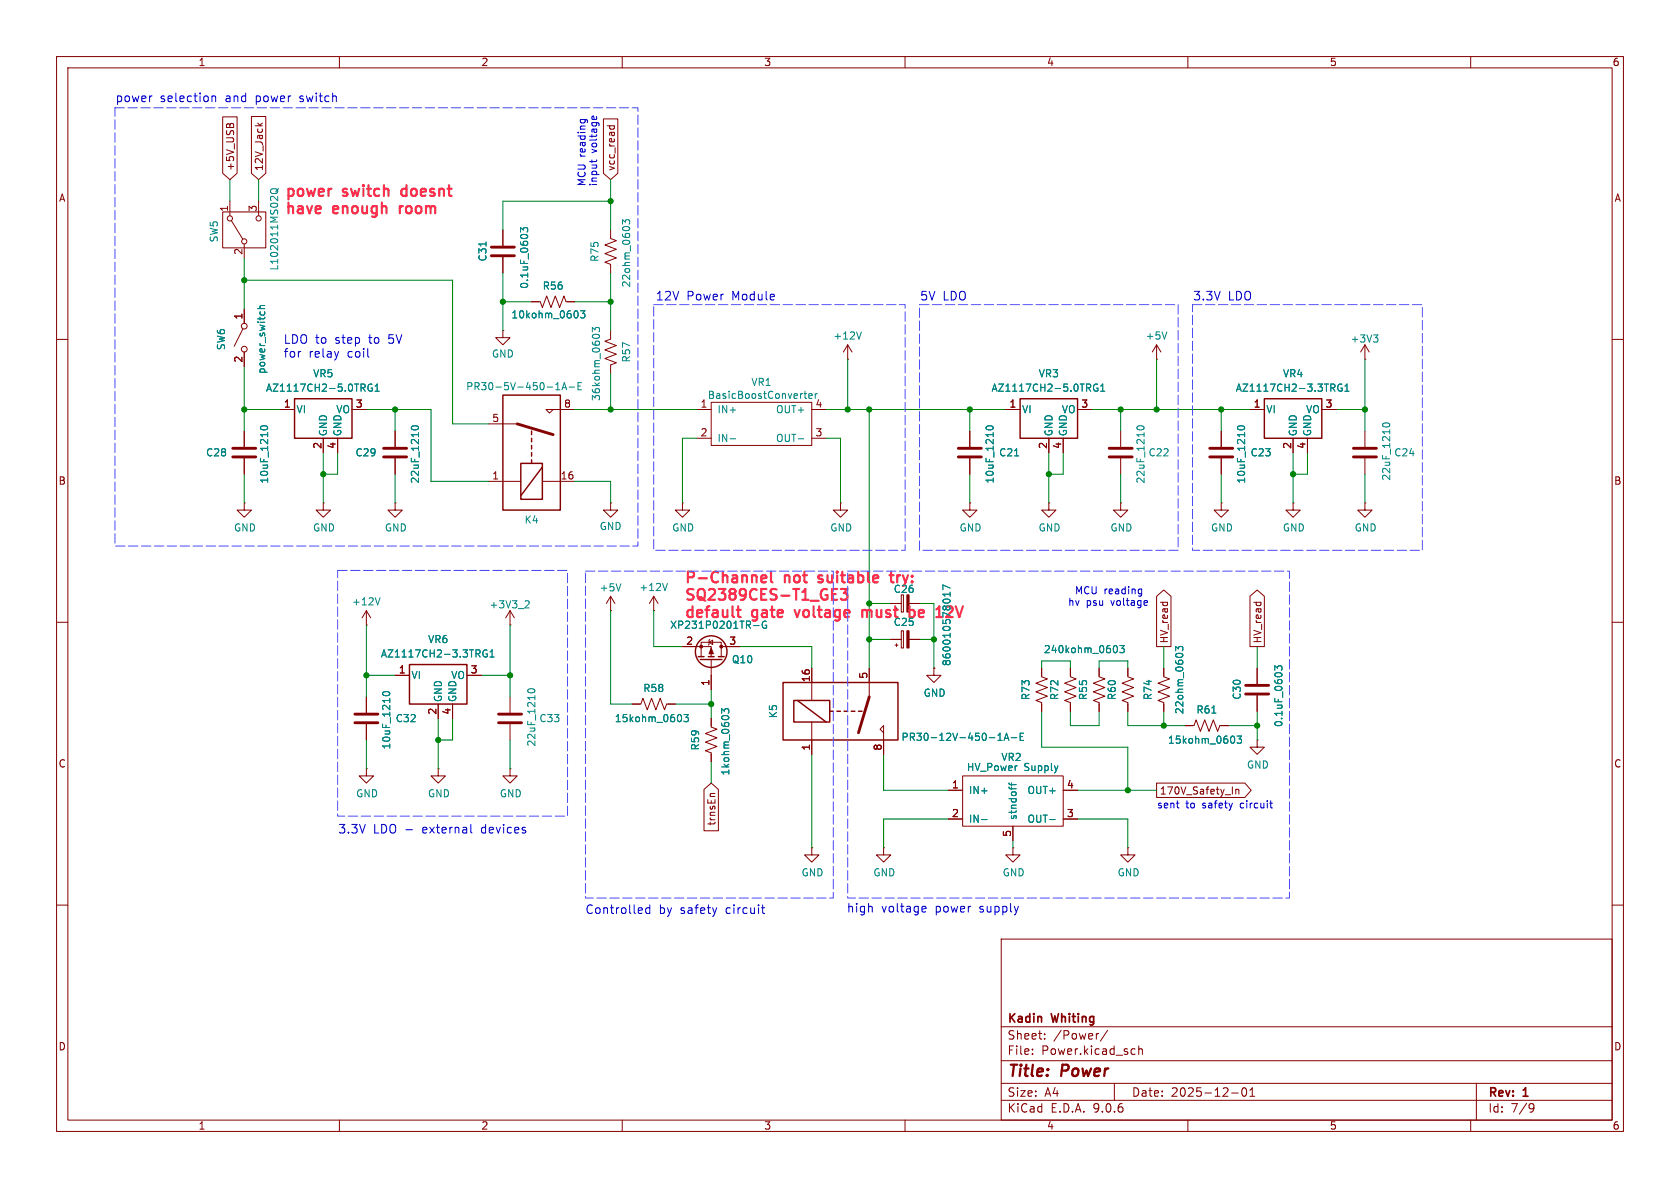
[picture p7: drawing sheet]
<svg xmlns="http://www.w3.org/2000/svg" width="297mm" height="210mm" viewBox="0 0 297 210" stroke-linecap="round" stroke-linejoin="round" font-family="sans-serif">
<g fill="none" stroke="#840000" stroke-width=".18">
<path d="M10 10h277v190h-277zM12 12h273v186h-273zM60 10v2M110 10v2M160 10v2M210 10v2M260 10v2M39.4 20.7h2.5v9.9l-1.3 1.2-1.2-1.2zM39.4 37.5h7.6v6.3h-7.6zM40.1 22l.2-.1 .3 .1M40.6 35.6v2.5M40.9 39l2 3.3"/>
<path d="M41.3 22.1l-.1-.2-.3-.1-.3 .3M44.4 20.6h2.6v10l-1.3 1.2-1.3-1.2zM45.5 21.8l.5 .4M45.7 35.6v2.5M46.4 21.8l-.5 .3M106.7 21h2.5v9.6l-1.3 1.2-1.2-1.2zM107.4 22.2h1.2M107.8 22.2v.5M108.6 22.2v.5M42.9 58.2l-1.5 3M43.2 43.2v2.5M43.2 54.6v2.6"/>
<path d="M88.9 58.4v1.3h-1.3l1.3 1.3 1.3-1.3h-1.3M88.9 58.4h.1M88.9 40.6v2.8M88.9 45.5v2.8M94 53.3h1.5l.4 1.1 .7-2.1 .8 2.1 .8-2.1 .7 2.1 .8-2.1 .4 1h1.5M107.9 58.4v1.5l-1 .4 2.1 .8-2.1 .7 2.1 .8-2.1 .8 2.1 .7-1.1 .4v1.5M107.9 40.6v1.6l1.1 .3-2.1 .8 2.1 .8-2.1 .7 2.1 .8-2.1 .8 1 .3v1.6M10 60h2M43.2 62.2v2.6M43.2 76.2v2.8M49.5 72.4h2.6M57.1 77.5v2.5"/>
<path d="M59.7 77.5v2.5M62.2 72.4h2.6M69.8 76.2v2.8M86.4 74.9h5M97.8 72.4l-.6 .6-.7-.6h5.1M123.2 72.4h2.5M123.2 77.5h2.5M125.7 71.1h17.8v7.6h-17.8zM143.5 72.4h2.5M143.5 77.5h2.5M149.9 63.5h.1M149.9 61l-.8 1.2"/>
<path d="M149.9 61l.7 1.2M149.9 61v2.5M171.4 76.2v2.8M177.8 72.4h2.5M185.4 77.5v2.5M188 77.5v2.5M190.5 72.4h2.5M198.1 76.2v2.8M204.5 63.5h.1M204.5 61l-.8 1.2M204.5 61l.7 1.2M204.5 61v2.5"/>
<path d="M215.9 76.2v2.8M221 72.4h2.5M228.6 77.5v2.5M231.1 77.5v2.5M233.7 72.4h2.5M241.3 63.5h.1M241.3 61v2.5M241.3 76.2v2.8M241.3 61l-.8 1.2M241.3 61l.8 1.2M285 60h2M43.2 88.9v1.3h1.2l-1.2 1.2-1.3-1.2h1.3"/>
<path d="M43.2 88.9h.1M43.2 81v2.8M57.1 88.9v1.3h1.3l-1.3 1.2-1.2-1.2h1.2M57.1 88.9h.1M69.8 88.9v1.3h1.3l-1.3 1.2-1.2-1.2h1.2M69.8 88.9h.1M69.8 81v2.8M86.4 85.1h5.7M95.9 85.1h5.7M107.9 88.9v1.3h1.3l-1.3 1.2-1.2-1.2h1.2M107.9 88.9h.1M120.6 88.9v1.3h1.3l-1.3 1.2-1.2-1.2h1.2"/>
<path d="M120.6 88.9h.1M148.6 88.9v1.3h1.3l-1.3 1.2-1.3-1.2h1.3M148.6 88.9h.1M171.4 88.9v1.3h1.3l-1.3 1.2-1.2-1.2h1.2M171.4 88.9h.1M171.4 81v2.8M185.4 88.9v1.3h1.3l-1.3 1.2-1.3-1.2h1.3M185.4 88.9h.1M198.1 88.9v1.3h1.3l-1.3 1.2-1.3-1.2h1.3M198.1 88.9h.1M198.1 81v2.8M215.9 88.9v1.3h1.3l-1.3 1.2-1.3-1.2h1.3"/>
<path d="M215.9 88.9h.1M215.9 81v2.8M228.6 88.9v1.3h1.3l-1.3 1.2-1.3-1.2h1.3M228.6 88.9h.1M241.3 88.9v1.3h1.3l-1.3 1.2-1.3-1.2h1.3M241.3 88.9h.1M241.3 81v2.8M10 110h2M64.8 110.5h.1M64.8 108v2.5M64.8 108l-.8 1.2M64.8 108l.7 1.2"/>
<path d="M69.8 119.4h2.6M82.5 119.4h2.6M90.2 110.5h.1M90.2 108v2.5M90.2 108l-.8 1.2M90.2 108l.7 1.2M107.9 108h.1M107.9 105.4l-.7 1.3M107.9 105.4l.8 1.3M107.9 105.4v2.6M115.6 108h.1M115.6 105.4l-.8 1.3"/>
<path d="M115.6 105.4l.7 1.3M115.6 105.4v2.6M120.6 114.3h5.1v1.8M124 116.1v-2.6h3.5v2.6M125.3 113.5l.7-.3v.7zM125.5 113l-.2 .2v.7l-.1 .1M125.7 116.6v5.3M127.5 114.3h3.3M143.5 118.1v5.7M153.7 118.1v5.1M157.5 106.7h1.8M157.5 113h1.8"/>
<path d="M158.2 114h.5M158.5 113.8v.5M159.3 105.2h.4v3h-.4zM159.3 111.5h.4v3.1h-.4zM160.7 106.7h1.9M160.7 113h1.9M165.1 118.1v1.3h1.3l-1.3 1.3-1.3-1.3h1.3M165.1 118.1h.1M184.1 118.1v1.5l1.1 .4-2.1 .8 2.1 .7-2.1 .8 2.1 .8-2.1 .7 1 .4v1.5M189.2 118.1v1.5l1 .4-2 .8 2 .7-2 .8 2 .8-2 .7 1 .4v1.5M194.3 118.1v1.5l1 .4-2 .8 2 .7-2 .8 2 .8-2 .7 1 .4v1.5M199.4 118.1v1.5l1 .4-2 .8 2 .7-2 .8 2 .8-2 .7 1 .4v1.5"/>
<path d="M204.5 105.4l1.2-1.1 1.3 1.1v8.9h-2.5zM205.7 118.1v1.5l1.1 .4-2.1 .8 2.1 .7-2.1 .8 2.1 .8-2.1 .7 1 .4v1.5M221 105.4l1.2-1.1 1.3 1.1v8.9h-2.5zM222.2 118.1v2.8M285 110h2M64.8 135.9v1.3h1.2l-1.2 1.2-1.3-1.2h1.3M64.8 135.9h.1M64.8 123.2v2.8M64.8 128v2.8M77.5 135.9v1.3h1.2l-1.2 1.2-1.3-1.2h1.3M77.5 135.9h.1M77.5 124.5v2.5"/>
<path d="M80 124.5v2.5M90.2 135.9v1.3h1.2l-1.2 1.2-1.3-1.2h1.3M90.2 135.9h.1M90.2 123.2v2.8M90.2 128v2.8M111.8 124.5h1.5l.4-1.1 .7 2.1 .8-2.1 .8 2.1 .7-2.1 .8 2.1 .4-1h1.5M124.5 139.5l1.2-1.1 1.3 1.1v7.4h-2.5zM125.7 127v1.5l1 .4-2 .8 2 .7-2 .8 2 .8-2 .7 1 .4v1.5M143.5 127.6v5.8M156.2 129.5l-.6-.6 .6-.6v5.1M167.6 139.7h2.6M170.2 137.2h17.8v8.9h-17.8z"/>
<path d="M188 139.7h2.5M204.5 138.4h15.6l1.1 1.3-1.1 1.3h-15.6zM209.5 128.3h1.6l.4-1 .7 2 .8-2 .7 2 .8-2 .8 2 .3-1h1.6M218.5 139.5v.9M218.5 139.6l.2-.1 .3 .1v.8M222.2 130.8v1.3h1.3l-1.3 1.3-1.2-1.3h1.2M222.2 130.8h.1M222.2 122.9v2.8M126.4 140.3h-.7l-.1 .1M143.5 149.9v1.2h1.3l-1.3 1.3-1.3-1.3h1.3M143.5 149.9h.1M156.2 149.9v1.2h1.3l-1.3 1.3-1.3-1.3h1.3"/>
<path d="M156.2 149.9h.1M167.6 144.8h2.6M179.1 149.9v1.2h1.2l-1.2 1.3-1.3-1.3h1.3M179.1 149.9h.1M179.1 146.1v2.5M188 144.8h2.5M199.4 149.9v1.2h1.3l-1.3 1.3-1.3-1.3h1.3M199.4 149.9h.1M10 160h2M177 166h108v32h-108zM285 160h2M60 198v2"/>
<path d="M110 198v2M160 198v2M177 194.5h108M177 191.5h108M177 187.5h108M177 181.5h108M182.5 186.3v.1M182.5 185.5v.1M184.7 183.6v.1M184.7 182.8v.1M194.2 182.7l-.2 .1M195.8 182.1l-1.3 2"/>
<path d="M197 191.5v3M200.2 185.4l.5 .1M200.7 186.3l-.5 .1M201.3 185.5l.2-.1 .4 .1 .1 .9M201.3 184.9v1.5M210 198v2M217.7 193.2h1.2M219.7 192.4l.2-.1a.81 .81 0 0 1 .6 .6 .81 .81 0 0 1-.3 .8l-.2 .1a.81 .81 0 0 1-.3-1.4zM221 193.8h.8M221 192.7l.4-.4v1.5M260 198v2M261 191.5v6.5"/>
<path d="M270.6 195.1l.5 .1a.99 .99 0 0 1-.4 1.4h-.2M271.2 195.7l-.3 .3h-.3"/>
<circle cx="40.6" cy="38.6" r=".46"/>
<circle cx="45.7" cy="38.6" r=".46"/>
<circle cx="43.2" cy="42.7" r=".46"/>
<circle cx="43.2" cy="57.7" r=".51"/>
<circle cx="43.2" cy="61.7" r=".51"/>
</g>
<g fill="none" stroke="#840000" stroke-width=".51">
<path d="M86.9 45.2h4M86.9 43.7h4M41.1 79.2h4.1M67.8 79.2h4.1M91.4 74.9l6.4 1.9M169.4 79.2h4.1M196.1 79.2h4.1M213.9 79.2h4M239.3 79.2h4M41.1 80.8h4.1M67.8 80.8h4.1M169.4 80.8h4.1"/>
<path d="M196.1 80.8h4.1M213.9 80.8h4M239.3 80.8h4M62.7 126.2h4.1M62.7 127.8h4.1M88.1 126.2h4.1M88.1 127.8h4.1M153.7 123.2l-1.9 6.3M220.2 122.7h4.1M220.2 121.2h4.1"/>
</g>
<g fill="none" stroke="#008484" stroke-width=".18">
<path d="M47.9 33.6a.81 .81 0 0 1 1.2 .1 .43 .43 0 0 1-.4 .5h-.5a.42 .42 0 0 1-.3-.2 .42 .42 0 0 1 0-.4zM49.2 33.3l-.4 .7M110.1 39.6v-.8l.4 .5 .2-.4h.5l.1 .2-.1 .5M45.5 54.6h1.3M46.8 54l-.8 .1v.3l.1 .2M85.9 42.8v.7M92 41v-.8l.5 .5 .1-.4h.6l.1 .2-.1 .5M102 55l.2 .4-.2 .7M102.6 54.9h.8l-.4 .5 .3 .1v.6l-.1 .1-.6-.1M104.7 58.7v-.8l.5 .4 .1-.4h.6l.1 .2-.1 .6M104.8 59.3l.4-.2 .7 .2M152.3 58.7l-.4 1.2"/>
<path d="M206.3 58.7l-.4 1.2M242.8 59.2h.8l-.4 .5M243.4 59.7l.2 .2v.3l-.2 .3M46.2 75.4a.69 .69 0 0 1 1.1 .3 .72 .72 0 0 1-1.3-.1zM65.8 68a.59 .59 0 0 0-.8 .5 .59 .59 0 0 0 .8 .6v-.5h-.2M66.3 69.2h.7M66.3 68.3l.4-.4v1.3M72.8 75.4a.69 .69 0 0 1 1.2 .3 .72 .72 0 0 1-1.3-.1zM98.3 68.9h.7M98.3 68l.3-.4v1.3M99.3 68.9l.5-1.3 .4 1.3M99.5 68.5h.6"/>
<path d="M100.6 68.4h1M102.2 68.2h.4M102.8 67.6h-.6v1.3h.6M129.1 77.6h1M141.1 77.6h1M142.1 69.6h.5M142.3 69.2v1l.3 .2M143 70l.6-.1-.1-.3h-.3l-.2 .2v.6h.5M144.1 69.6v.8M144.5 69.6l-.4 .2M174.4 75.4a.75 .75 0 0 1 1.2 .3 .72 .72 0 0 1-1.3-.1zM194 68a.59 .59 0 0 0-.7 .5 .59 .59 0 0 0 .7 .6l.1-.5h-.2"/>
<path d="M194.6 69.2h.7M194.6 68.3l.3-.4v1.3M201 75.4a.75 .75 0 0 1 1.3 .3 .72 .72 0 0 1-1.3-.1zM218.8 75.4a.75 .75 0 0 1 1.2 .3 .72 .72 0 0 1-1.2-.1zM237.2 68a.59 .59 0 0 0-.7 .5 .59 .59 0 0 0 .7 .6l.1-.5h-.3M237.8 69.2h.7M237.8 68.3l.3-.4v1.3M244.5 74.9a.75 .75 0 0 1 1.2 .3 .72 .72 0 0 1-1.3-.1zM179.4 80.6h.7M67.2 105.7l-.4 1.2M86.1 114.9a.59 .59 0 0 0-.7 .6 .59 .59 0 0 0 .7 .6v-.5h-.2M86.6 116.1h.8"/>
<path d="M86.6 115.2l.4-.3v1.2M93 106.2l.4 .1 .2 .3-.8 .9h.8M109.8 103.2l-.5 1.3M118 103.1l-.4 1.3M168 104.7v.7M168 105h-1.3l.4 .4M168 104l-1.3-.6v.9M197.1 114.1a.68 .68 0 0 1 .5 .7 .68 .68 0 0 1-.5 .6M198 114.1h.8l-.5 .5 .4 .1v.6l-.2 .1-.5-.1M207.8 115.1v-.8l.5 .4 .1-.4h.6l.1 .2-.1 .6M225.4 118.5v-.8l.5 .4 .1-.3h.5l.1 .1-.1 .6M67.8 122.4a.69 .69 0 0 1 1.1 .3 .72 .72 0 0 1-1.3-.1z"/>
<path d="M93.3 121.9a.75 .75 0 0 1 1.3 .3 .72 .72 0 0 1-1.3-.1zM120.3 126.4l.2 .4-.2 .7M120.9 126.3h.8l-.4 .5 .3 .1v.6l-.1 .1-.6-.1M127.6 126.1v-.8l.5 .4 .1-.4h.5l.1 .2-.1 .6M176.4 130.9h.7M176.4 130l.4-.4v1.3M177.5 130.9l.4-1.3 .5 1.3M177.6 130.5h.6M178.4 138.4l.2 .3h1M178.4 139.1v.1M178.8 130.4h.9M178.8 138.4v.5"/>
<path d="M178.8 139.1v.5M180.4 130.2h.4M181 129.6h-.6v1.3h.6M214.2 126.1h.8M218.1 130.2l.2 .4-.2 .7M218.7 130.1h.8l-.4 .5 .3 .1v.6l-.2 .1-.5-.1M173.5 144.9h1M185.6 144.9h.9"/>
</g>
<g fill="#840000" stroke="#840000" stroke-width=".18">
<path d="M160.3 105.2h.4v3h-.4z"/>
<path d="M160.3 111.5h.4v3.1h-.4z"/>
<path d="M125.7 114.6l.4 1h-.8z"/>
<circle cx="127.5" cy="114.3" r=".25"/>
<circle cx="124" cy="114.3" r=".25"/>
</g>
<g fill="none" stroke="#840000" stroke-width=".25">
<path d="M52.1 70.5h10.1v7h-10.1zM88.9 69.9h10.2v20.3h-10.2zM94 76.2v.6M94 77.5v.6M94 78.7v.7M180.3 70.5h10.2v7h-10.2zM223.5 70.5h10.2v7h-10.2zM92.1 81.9h3.8v6.4h-3.8zM94 80v.6M94 81.3v.6M95.9 82.6l-3.8 5M72.4 117.5h10.1v7h-10.1z"/>
<path d="M123.4 116.1h1.1M123.8 116.6h3.8M125.2 116.1h1M127 116.1h1M138.4 120.7h20.3v10.1h-20.3zM140.3 123.8h6.4v3.8h-6.4zM141 123.8l5 3.8M146.7 125.7h.6M148 125.7h.6M149.2 125.7h.7M150.5 125.7h.6M151.8 125.7h.6"/>
<circle cx="125.7" cy="115.2" r="2.79"/>
</g>
<g fill="none" stroke="#008400" stroke-width=".18">
<path d="M40.6 31.8v3.8M45.7 31.8v3.8M107.9 31.8v8.8M107.9 35.6h-19v5M43.2 49.5h36.8v25.4h6.4M43.2 45.7v8.9M88.9 53.3h5.1M88.9 48.3v10.1M101.6 53.3h6.3M107.9 48.3v10.1M43.2 72.4h6.3M43.2 64.8v11.4"/>
<path d="M64.8 72.4h11.4v12.7h10.2M69.8 72.4v3.8M101.6 72.4h21.6M107.9 66v6.4M123.2 77.5h-2.6v11.4M146 72.4h31.8M146 77.5h2.6v11.4M149.9 63.5v8.9M153.7 72.4v45.7M171.4 72.4v3.8M193 72.4h28M198.1 72.4v3.8"/>
<path d="M204.5 63.5v8.9M215.9 72.4v3.8M236.2 72.4h5.1M241.3 63.5v12.7M43.2 83.8v5.1M57.1 80v8.9M59.7 80v3.8h-2.6M69.8 83.8v5.1M101.6 85.1h6.3v3.8M171.4 83.8v5.1M185.4 80v8.9M188 80v3.8h-2.6"/>
<path d="M198.1 83.8v5.1M215.9 83.8v5.1M228.6 80v8.9M231.1 80v3.8h-2.5M241.3 83.8v5.1M64.8 110.5v12.7M64.8 119.4h5M85.1 119.4h5.1M90.2 110.5v12.7M107.9 108v16.5h3.9M115.6 108v6.3h5M130.8 114.3h12.7v3.8"/>
<path d="M153.7 113h3.8M153.7 106.7h3.8M162.6 106.7h2.5v11.4M162.6 113h2.5M184.1 118.1v-1.3h5.1v1.3M194.3 118.1v-1.3h5.1v1.3M205.7 114.3v3.8M222.2 114.3v3.8M64.8 130.8v5.1M77.5 127v8.9M80 127v3.8h-2.5M90.2 130.8v5.1"/>
<path d="M119.4 124.5h6.3M125.7 121.9v5.1M125.7 134.6v3.8M143.5 133.4v16.5M156.2 133.4v6.3h11.4M184.1 125.7v6.4h15.3v7.6M189.2 125.7v2.6h5.1v-2.6M190.5 139.7h14M199.4 125.7v2.6h10.1M205.7 125.7v2.6M217.2 128.3h5M222.2 125.7v5.1"/>
<path d="M167.6 144.8h-11.4v5.1M179.1 148.6v1.3M190.5 144.8h8.9v5.1"/>
</g>
<g fill="none" stroke="#0000c2" stroke-width=".18">
<path d="M26.7 17h.2M37.5 17.1l.2-.1h.4v1M37.5 17v1M102.6 21.1h1l.2 .2 .1 .3M102.7 21.1l-.1 .4M103.4 21.1v.4M104.6 20.9l.1-.3 .2-.1 .2 .6M105.4 20.6l.1 .3M105.5 28.3l-.2 .3h-1.1M65.1 63.1h.1M201.5 104.1l.3 .1M201.8 104.1v1.1l-.1 .1-.3 .1"/>
<path d="M201.8 104.9l-.3 .1M202.7 106.2l.2 .3-.6 .1M202.8 107h-.1M83.2 145.7v1.3l.2 .3M114.9 160v1.5M134.8 160v1.3l.4 .2M208 142h.4M208.3 142.8h.1M224.5 142h.5M224.7 142.8h.3M114.9 160.5h-.5l-.3 .3v.4l.2 .2h.6M126.7 160.5l-.4 1"/>
<path d="M134.6 160.5h.6M163.2 160.2l.4 .1 .1 .3-.7 .1M163.6 161.2h-.4"/>
</g>
<g fill="none" stroke="#ff2e4d" stroke-width=".38">
<path d="M70.7 36.4v1.3M70.8 36.6l-.1 .2M71 33.5v.2v.8M130.5 107.2v1.6l.1 .2 .4 .1M134.7 102.9l.2 .1 .5-.1M134.7 101.8l.5-.1 .2 .1 .1 .3-.9 .2M136.3 101v1.7l.3 .3M140.5 107.8l.4 1.3M144.6 102.9l.2 .1M144.7 101.8l-.1 .2 .1 .2M147.1 105h.6M147.1 106h.9"/>
<path d="M149.8 104.1l-.6 .7a.52 .52 0 0 1 .6 .4v.5l-.2 .2-.7 .1-.3-.2M152.5 107.8v1.3M152.5 108a.47 .47 0 0 1 .8 .1M153.3 108.1v1M153.4 107.9l-.1 .2M157.3 101.7h.7M157.5 101v1.7l.1 .2 .4 .1M161 107.8h.3l.4 .4v.5l-.2 .3"/>
</g>
<path d="M20.3 19.1h92.5v77.4h-92.5zM115.6 53.8h44.4v43.5h-44.4zM162.6 53.8h45.7v43.5h-45.7zM210.8 53.8h40.7v43.5h-40.7zM59.7 100.8h40.6v43.5h-40.6zM103.5 101h43.8v57.8h-43.8zM149.9 101h78.1v57.8h-78.1z" fill="none" stroke="#4849ff" stroke-width=".18" stroke-dasharray="1.7 .6"/>
<g fill="#008400" stroke="#008400" stroke-width=".18">
<circle cx="77.5" cy="130.8" r=".46"/>
<circle cx="107.9" cy="72.4" r=".46"/>
<circle cx="107.9" cy="53.3" r=".46"/>
<circle cx="64.8" cy="119.4" r=".46"/>
<circle cx="90.2" cy="119.4" r=".46"/>
<circle cx="125.7" cy="124.5" r=".46"/>
<circle cx="199.4" cy="139.7" r=".46"/>
<circle cx="205.7" cy="128.3" r=".46"/>
<circle cx="185.4" cy="83.8" r=".46"/>
<circle cx="165.1" cy="113" r=".46"/>
<circle cx="107.9" cy="35.6" r=".46"/>
<circle cx="88.9" cy="53.3" r=".46"/>
<circle cx="149.9" cy="72.4" r=".46"/>
<circle cx="153.7" cy="106.7" r=".46"/>
<circle cx="153.7" cy="113" r=".46"/>
<circle cx="43.2" cy="72.4" r=".46"/>
<circle cx="57.1" cy="83.8" r=".46"/>
<circle cx="43.2" cy="49.5" r=".46"/>
<circle cx="69.8" cy="72.4" r=".46"/>
<circle cx="215.9" cy="72.4" r=".46"/>
<circle cx="228.6" cy="83.8" r=".46"/>
<circle cx="241.3" cy="72.4" r=".46"/>
<circle cx="222.2" cy="128.3" r=".46"/>
<circle cx="198.1" cy="72.4" r=".46"/>
<circle cx="204.5" cy="72.4" r=".46"/>
<circle cx="153.7" cy="72.4" r=".46"/>
<circle cx="171.4" cy="72.4" r=".46"/>
</g>
<g font-size="2.8" fill="#840000">
<text x="178" y="190.9">Title:</text>
<text x="187.7" y="190.9">Power</text>
</g>
<g font-size="2.7" fill="#ff2e4d">
<text x="50.3" y="35.3">power</text>
<text x="60.8" y="35.3">switch</text>
<text x="71.9" y="35.3">doesnt</text>
<text x="50.3" y="38.4">have</text>
<text x="59" y="38.4">enough</text>
<text x="71.5" y="38.4">room</text>
<text x="120.9" y="103.6">P-Channel</text>
<text x="120.9" y="106.7">SQ2389CES-T1_GE3</text>
<text x="138.8" y="103.6">not</text>
<text x="145.6" y="103.6">suitable</text>
<text x="159.1" y="103.6">try:</text>
<text x="141.5" y="109.8">voltage</text>
<text x="154" y="109.8">must</text>
</g>
<g font-size="2.7" fill="#008484">
<text x="120.9" y="109.8">default</text>
<text x="133.1" y="109.8">gate</text>
<text x="163.1" y="109.8">be</text>
<text x="168.7" y="109.8">12V</text>
</g>
<g font-size="2.1" fill="#0000c2">
<text x="20.3" y="18.3">power</text>
<text x="28.2" y="18.3">selection</text>
<text x="39.9" y="18.3">and</text>
<text x="45.3" y="18.3">power</text>
<text x="53.2" y="18.3">switch</text>
<text x="115.8" y="53.3">12V</text>
<text x="121.3" y="53.3">Power</text>
<text x="129.4" y="53.3">Module</text>
<text x="162.6" y="53.3">5V LDO</text>
<text x="210.8" y="53.3">3.3V</text>
<text x="217.1" y="53.3">LDO</text>
<text x="50" y="61">LDO to</text>
<text x="50" y="63.4">for</text>
<text x="54.5" y="63.4">relay</text>
<text x="59.3" y="61">step</text>
<text x="61.4" y="63.4">coil</text>
<text x="65.4" y="61">to</text>
<text x="68.9" y="61">5V</text>
<text x="59.7" y="147.6">3.3V</text>
<text x="65.9" y="147.6">LDO -</text>
<text x="74.8" y="147.6">external</text>
<text x="85.3" y="147.6">devices</text>
<text x="103.4" y="161.8">Controlled</text>
<text x="116.4" y="161.8">by</text>
<text x="120.3" y="161.8">safety</text>
<text x="128.4" y="161.8">circuit</text>
<text x="149.6" y="161.5">high</text>
<text x="155.8" y="161.5">voltage</text>
<text x="165.4" y="161.5">power</text>
<text x="173.3" y="161.5">supply</text>
</g>
<g font-size="2.1" fill="#840000">
<text x="178" y="184">Sheet:</text>
<text x="178" y="181.2">Kadin</text>
<text x="186" y="181.2">Whiting</text>
<text x="186.2" y="184">/Power/</text>
<text x="178" y="186.7">File:</text>
<text x="184.1" y="186.7">Power.kicad_sch</text>
<text x="178" y="196.9">KiCad</text>
<text x="178" y="194.1">Size:</text>
<text x="184.7" y="194.1">A4</text>
<text x="185.7" y="196.9">E.D.A.</text>
<text x="193.3" y="196.9">9.0.6</text>
<text x="200" y="194.1">Date:</text>
<text x="207" y="194.1">2025-12-01</text>
<text x="263" y="194.3">Rev:</text>
<text x="263" y="196.9">Id:</text>
<text x="267.1" y="196.9">7/9</text>
<text x="269.4" y="194.3">1</text>
</g>
<g font-size="1.8" fill="#840000">
<text x="35" y="11.9">1</text>
<text x="85" y="11.9">2</text>
<text x="135" y="11.9">3</text>
<text x="185" y="11.9">4</text>
<text x="235" y="11.9">5</text>
<text x="285" y="11.9">6</text>
<text x="10.3" y="35.9">A</text>
<text x="41.6" y="30.3" transform="rotate(-90 41.6 30.3)">+5V_USB</text>
<text x="46.7" y="30.3" transform="rotate(-90 46.7 30.3)">12V_Jack</text>
<text x="108.9" y="30.3" transform="rotate(-90 108.9 30.3)">vcc_read</text>
<text x="285.3" y="35.9">A</text>
<text x="40.4" y="37.5" transform="rotate(-90 40.4 37.5)">1</text>
<text x="45.5" y="37.5" transform="rotate(-90 45.5 37.5)">3</text>
<text x="42.9" y="45.2" transform="rotate(-90 42.9 45.2)">2</text>
<text x="42.9" y="56.6" transform="rotate(-90 42.9 56.6)">1</text>
<text x="42.9" y="64.2" transform="rotate(-90 42.9 64.2)">2</text>
<text x="50.1" y="72.1">1</text>
<text x="62.8" y="72.1">3</text>
<text x="86.9" y="74.7">5</text>
<text x="99.6" y="72.1">8</text>
<text x="123.8" y="72.1">1</text>
<text x="123.8" y="77.2">2</text>
<text x="144.1" y="72.1">4</text>
<text x="144.1" y="77.2">3</text>
<text x="178.4" y="72.1">1</text>
<text x="191.1" y="72.1">3</text>
<text x="221.5" y="72.1">1</text>
<text x="234.2" y="72.1">3</text>
<text x="56.9" y="79.4" transform="rotate(-90 56.9 79.4)">2</text>
<text x="59.4" y="79.4" transform="rotate(-90 59.4 79.4)">4</text>
<text x="185.2" y="79.4" transform="rotate(-90 185.2 79.4)">2</text>
<text x="187.7" y="79.4" transform="rotate(-90 187.7 79.4)">4</text>
<text x="228.3" y="79.4" transform="rotate(-90 228.3 79.4)">2</text>
<text x="230.9" y="79.4" transform="rotate(-90 230.9 79.4)">4</text>
<text x="10.3" y="85.9">B</text>
<text x="86.9" y="84.8">1</text>
<text x="99" y="84.8">16</text>
<text x="285.3" y="85.9">B</text>
<text x="206.7" y="113.8" transform="rotate(-90 206.7 113.8)">HV_read</text>
<text x="223.2" y="113.8" transform="rotate(-90 223.2 113.8)">HV_read</text>
<text x="70.4" y="119.1">1</text>
<text x="83.1" y="119.1">3</text>
<text x="121.2" y="114">2</text>
<text x="128.8" y="114">3</text>
<text x="125.5" y="121.4" transform="rotate(-90 125.5 121.4)">1</text>
<text x="143.3" y="120.7" transform="rotate(-90 143.3 120.7)">16</text>
<text x="153.4" y="120.1" transform="rotate(-90 153.4 120.1)">5</text>
<text x="77.2" y="126.4" transform="rotate(-90 77.2 126.4)">2</text>
<text x="79.8" y="126.4" transform="rotate(-90 79.8 126.4)">4</text>
<text x="10.3" y="135.9">C</text>
<text x="143.3" y="132.8" transform="rotate(-90 143.3 132.8)">1</text>
<text x="156" y="132.8" transform="rotate(-90 156 132.8)">8</text>
<text x="285.3" y="135.9">C</text>
<text x="168.2" y="139.4">1</text>
<text x="188.5" y="139.4">4</text>
<text x="204.9" y="140.7">170V_Safety_In</text>
<text x="126.7" y="146" transform="rotate(-90 126.7 146)">trnsEn</text>
<text x="168.2" y="144.5">2</text>
<text x="178.8" y="148" transform="rotate(-90 178.8 148)">5</text>
<text x="188.5" y="144.5">3</text>
<text x="10.3" y="185.9">D</text>
<text x="285.3" y="185.9">D</text>
<text x="35" y="199.9">1</text>
<text x="85" y="199.9">2</text>
<text x="135" y="199.9">3</text>
<text x="185" y="199.9">4</text>
<text x="235" y="199.9">5</text>
<text x="285" y="199.9">6</text>
</g>
<g font-size="1.8" fill="#0000c2">
<text x="105.8" y="27.1" transform="rotate(-90 105.8 27.1)">voltage</text>
<text x="103.7" y="33" transform="rotate(-90 103.7 33)">MCU reading</text>
<text x="105.8" y="33" transform="rotate(-90 105.8 33)">input</text>
<text x="188.7" y="107.3">hv</text>
<text x="189.9" y="105.3">MCU reading</text>
<text x="192" y="107.3">psu</text>
<text x="196.5" y="107.3">voltage</text>
<text x="204.5" y="143.1">sent</text>
<text x="209.6" y="143.1">to</text>
<text x="212.7" y="143.1">safety</text>
<text x="219.5" y="143.1">circuit</text>
</g>
<g font-size="1.8" fill="#008484">
<text x="38.7" y="42.9" transform="rotate(-90 38.7 42.9)">SW5</text>
<text x="49.4" y="47.9" transform="rotate(-90 49.4 47.9)">L102011MS02Q</text>
<text x="86.2" y="46.3" transform="rotate(-90 86.2 46.3)">C31</text>
<text x="106" y="46.4" transform="rotate(-90 106 46.4)">R75</text>
<text x="93.6" y="51.2" transform="rotate(-90 93.6 51.2)">0.1uF_0603</text>
<text x="95.8" y="51.4">R56</text>
<text x="111.6" y="50.9" transform="rotate(-90 111.6 50.9)">22ohm_0603</text>
<text x="90.3" y="56.5">10kohm_0603</text>
<text x="40" y="62" transform="rotate(-90 40 62)">SW6</text>
<text x="86.9" y="63.4">GND</text>
<text x="111.6" y="64.2" transform="rotate(-90 111.6 64.2)">R57</text>
<text x="147.2" y="60.2">+12V</text>
<text x="202.4" y="60.2">+5V</text>
<text x="238.7" y="60.8">+3V3</text>
<text x="46.9" y="69.4">AZ1117CH2-5.0TRG1</text>
<text x="47.1" y="66.2" transform="rotate(-90 47.1 66.2)">power_switch</text>
<text x="55.3" y="66.9">VR5</text>
<text x="82.3" y="69.2">PR30-5V-450-1A-E</text>
<text x="106.3" y="71" transform="rotate(-90 106.3 71)">36kohm_0603</text>
<text x="125" y="70.7">BasicBoostConverter</text>
<text x="132.7" y="68.4">VR1</text>
<text x="175.2" y="69.4">AZ1117CH2-5.0TRG1</text>
<text x="183.5" y="66.9">VR3</text>
<text x="218.4" y="69.4">AZ1117CH2-3.3TRG1</text>
<text x="226.7" y="66.9">VR4</text>
<text x="52.3" y="73.3">VI</text>
<text x="58" y="77.2" transform="rotate(-90 58 77.2)">GND</text>
<text x="59.4" y="73.3">VO</text>
<text x="60.6" y="77.2" transform="rotate(-90 60.6 77.2)">GND</text>
<text x="126.7" y="73.3">IN+</text>
<text x="137.1" y="73.3">OUT+</text>
<text x="180.6" y="73.3">VI</text>
<text x="186.3" y="77.2" transform="rotate(-90 186.3 77.2)">GND</text>
<text x="187.6" y="73.3">VO</text>
<text x="188.8" y="77.2" transform="rotate(-90 188.8 77.2)">GND</text>
<text x="223.8" y="73.3">VI</text>
<text x="229.5" y="77.2" transform="rotate(-90 229.5 77.2)">GND</text>
<text x="230.8" y="73.3">VO</text>
<text x="232" y="77.2" transform="rotate(-90 232 77.2)">GND</text>
<text x="36.3" y="80.9">C28</text>
<text x="62.7" y="80.9">C29</text>
<text x="126.7" y="78.3">IN-</text>
<text x="137.1" y="78.3">OUT-</text>
<text x="176.5" y="80.9">C21</text>
<text x="203" y="80.9">C22</text>
<text x="221" y="80.9">C23</text>
<text x="246.4" y="80.9">C24</text>
<text x="47.6" y="85.6" transform="rotate(-90 47.6 85.6)">10uF_1210</text>
<text x="74.3" y="85.6" transform="rotate(-90 74.3 85.6)">22uF_1210</text>
<text x="175.9" y="85.6" transform="rotate(-90 175.9 85.6)">10uF_1210</text>
<text x="202.5" y="85.6" transform="rotate(-90 202.5 85.6)">22uF_1210</text>
<text x="220.3" y="85.6" transform="rotate(-90 220.3 85.6)">10uF_1210</text>
<text x="246" y="85.1" transform="rotate(-90 246 85.1)">22uF_1210</text>
<text x="41.3" y="94.2">GND</text>
<text x="55.2" y="94.2">GND</text>
<text x="67.9" y="94.2">GND</text>
<text x="92.6" y="92.8">K4</text>
<text x="105.9" y="93.9">GND</text>
<text x="118.7" y="94.2">GND</text>
<text x="146.7" y="94.2">GND</text>
<text x="169.5" y="94.2">GND</text>
<text x="183.5" y="94.2">GND</text>
<text x="196.2" y="94.2">GND</text>
<text x="214" y="94.2">GND</text>
<text x="226.7" y="94.2">GND</text>
<text x="239.4" y="94.2">GND</text>
<text x="62.1" y="107.2">+12V</text>
<text x="86.4" y="107.7">+3V3_2</text>
<text x="105.9" y="104.7">+5V</text>
<text x="112.9" y="104.7">+12V</text>
<text x="157.9" y="105">C26</text>
<text x="75.6" y="113.9">VR6</text>
<text x="118.4" y="111.4">XP231P0201TR-G</text>
<text x="157.9" y="110.8">C25</text>
<text x="67.2" y="116.4">AZ1117CH2-3.3TRG1</text>
<text x="129.3" y="117.4">Q10</text>
<text x="168.2" y="117.8" transform="rotate(-90 168.2 117.8)">860010578017</text>
<text x="184.4" y="115.7">240kohm_0603</text>
<text x="72.6" y="120.2">VI</text>
<text x="78.3" y="124.2" transform="rotate(-90 78.3 124.2)">GND</text>
<text x="79.7" y="120.2">VO</text>
<text x="80.9" y="124.2" transform="rotate(-90 80.9 124.2)">GND</text>
<text x="113.6" y="122.5">R58</text>
<text x="163.2" y="123.4">GND</text>
<text x="182.2" y="123.9" transform="rotate(-90 182.2 123.9)">R73</text>
<text x="187.3" y="123.9" transform="rotate(-90 187.3 123.9)">R72</text>
<text x="192.4" y="123.9" transform="rotate(-90 192.4 123.9)">R55</text>
<text x="197.5" y="123.9" transform="rotate(-90 197.5 123.9)">R60</text>
<text x="203.8" y="123.9" transform="rotate(-90 203.8 123.9)">R74</text>
<text x="219.6" y="123.8" transform="rotate(-90 219.6 123.8)">C30</text>
<text x="69.9" y="127.9">C32</text>
<text x="95.3" y="127.9">C33</text>
<text x="108.6" y="127.9">15kohm_0603</text>
<text x="137.6" y="127.1" transform="rotate(-90 137.6 127.1)">K5</text>
<text x="159.3" y="131.2">PR30-12V-450-1A-E</text>
<text x="206.4" y="131.7">15kohm_0603</text>
<text x="209.4" y="126.4" transform="rotate(-90 209.4 126.4)">22ohm_0603</text>
<text x="211.4" y="126.3">R61</text>
<text x="226.9" y="128.6" transform="rotate(-90 226.9 128.6)">0.1uF_0603</text>
<text x="69.2" y="132.6" transform="rotate(-90 69.2 132.6)">10uF_1210</text>
<text x="94.8" y="132.1" transform="rotate(-90 94.8 132.1)">22uF_1210</text>
<text x="123.8" y="132.8" transform="rotate(-90 123.8 132.8)">R59</text>
<text x="129.1" y="137.2" transform="rotate(-90 129.1 137.2)">1kohm_0603</text>
<text x="170.8" y="136.5">HV_Power</text>
<text x="176.9" y="134.7">VR2</text>
<text x="181" y="136.5">Supply</text>
<text x="220.3" y="136.1">GND</text>
<text x="62.9" y="141.1">GND</text>
<text x="75.6" y="141.1">GND</text>
<text x="88.3" y="141.1">GND</text>
<text x="171.2" y="140.6">IN+</text>
<text x="181.5" y="140.6">OUT+</text>
<text x="171.2" y="145.6">IN-</text>
<text x="179.9" y="145" transform="rotate(-90 179.9 145)">stndoff</text>
<text x="181.5" y="145.6">OUT-</text>
<text x="141.6" y="155.1">GND</text>
<text x="154.3" y="155.1">GND</text>
<text x="177.2" y="155.1">GND</text>
<text x="197.5" y="155.1">GND</text>
</g>
</svg>
